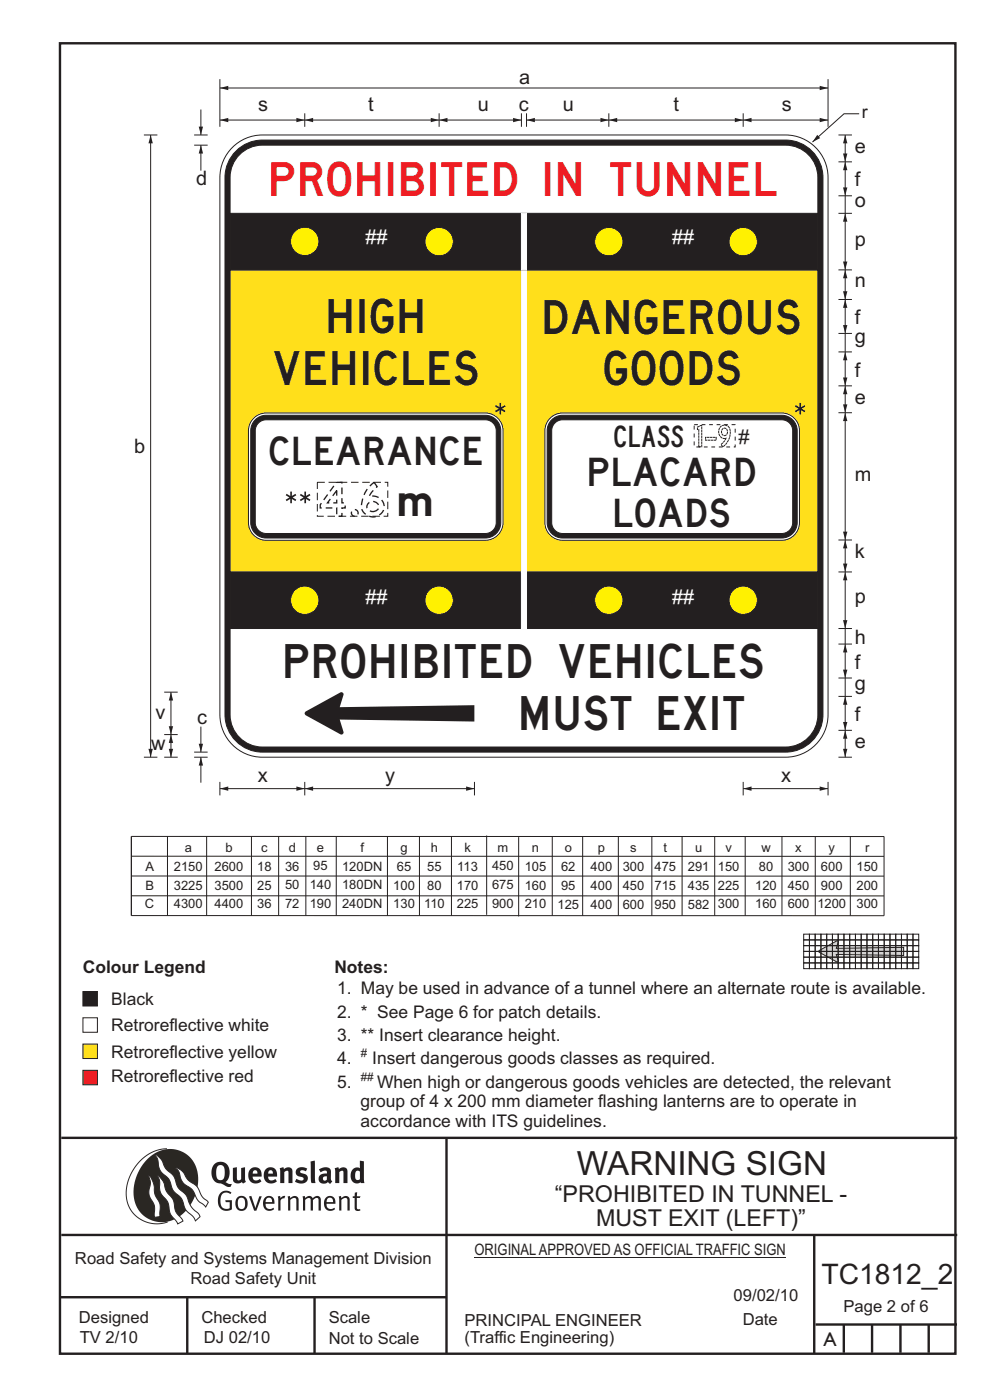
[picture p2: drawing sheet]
<svg xmlns="http://www.w3.org/2000/svg" width="210mm" height="297mm" viewBox="0 0 210 297" stroke-linecap="round" stroke-linejoin="round" font-family="sans-serif">
<g fill="none" stroke="#231f20" stroke-width=".51">
<path d="M12.7 9.2h190v278h-190zM13 241.4h190M94.7 241.4v45.8M12.7 275.2h82M13 262h190M39.7 275.2v12M66.7 275.2v12M172.7 262.2v25M173 281h30M179 281v6M185 281v6M191 281v6"/>
<path d="M197 281v6"/>
</g>
<g fill="none" stroke="#231f20" stroke-width=".21">
<path d="M35.5 177.4v16.9M43.8 177.4v16.9M53.3 177.4v16.9M59.1 177.4v16.9M64.9 177.4v16.9M71.3 177.4v16.9M82.2 177.4v16.9M89 177.4v16.9M95.8 177.4v16.9M103.2 177.3v16.8M110 177.6v16.8M117.1 177.4v16.9"/>
<path d="M123.6 177.4v16.9M131.2 177.4v16.9M138.3 177.4v16.9M144.7 177.4v16.9M151.6 177.4v16.9M158.1 177.4v16.9M165.9 177.4v16.9M172.9 177.4v16.9M180.4 177.4v16.9M187.5 177.4v16.9l-159.6-.1v-16.8l159.6 .1M27.9 190l159.6 .1M27.9 181.6l159.6 .1"/>
<path d="M27.9 185.8l159.6 .1"/>
</g>
<path d="M49.3 31.3a9 9 0 0 1 6.3-2.7h111a9 9 0 0 1 9 9v114a9 9 0 0 1-9 9h-111a9 9 0 0 1-9-9v-114a9 9 0 0 1 2.7-6.3z" fill-rule="evenodd" fill="#fff" stroke="#231f20" stroke-width=".21"/>
<path d="M50.1 32a7.9 7.9 0 0 1 5.5-2.3h111a7.9 7.9 0 0 1 8 7.9v114a7.9 7.9 0 0 1-8 8h-111a7.9 7.9 0 0 1-7.9-8v-114a7.9 7.9 0 0 1 2.4-5.6z" fill-rule="evenodd" fill="#231f20" stroke="#231f20" stroke-width=".21"/>
<path d="M50.5 33.2a6.8 6.8 0 0 1 5.1-2.4h111a6.9 6.9 0 0 1 6.9 6.8v114a6.9 6.9 0 0 1-6.9 6.9h-111a6.9 6.9 0 0 1-6.8-6.9v-114a6.8 6.8 0 0 1 1.7-4.4z" fill-rule="evenodd" fill="#fff" stroke="#231f20" stroke-width=".21"/>
<path d="M48.8 121.3h124.7v12h-124.7z" fill-rule="evenodd" fill="#231f20" stroke="#231f20" stroke-width=".21"/>
<path d="M48.8 57.3h61.8v64h-61.8z" fill-rule="evenodd" fill="#ffdf1b" stroke="#231f20" stroke-width=".21"/>
<path d="M148.6 110.3v3.9" fill="none" stroke="#231f20" stroke-width=".21"/>
<path d="M111.7 57.3h61.8v64h-61.8z" fill-rule="evenodd" fill="#ffdf1b" stroke="#231f20" stroke-width=".21"/>
<path d="M110.6 57.3h1.1v64h-1.1z" fill-rule="evenodd" fill="#fff" stroke="#fff" stroke-width=".21"/>
<path d="M48.8 45.3h124.7v12h-124.7z" fill-rule="evenodd" fill="#231f20" stroke="#231f20" stroke-width=".21"/>
<path d="M177.9 154.9h2.8M179.3 154.9v5.7M177.9 160.6h2.8" fill="none" stroke="#231f20" stroke-width=".21"/>
<g fill="#231f20">
<path d="M178.8 158.9h.9l-.4 1.7z"/>
<path d="M179.3 154.9l.4 1.8h-.9z"/>
</g>
<path d="M46.6 16.8v10.1M46.6 18.7h129" fill="none" stroke="#231f20" stroke-width=".21"/>
<g fill="#231f20">
<path d="M173.9 18.2l1.7 .5-1.7 .4z"/>
<path d="M46.6 18.7l1.8-.5v.9z"/>
</g>
<path d="M30.5 28.6h2.9M182.2 24.1h-3.2l-6.7 6" fill="none" stroke="#231f20" stroke-width=".21"/>
<path d="M173.4 28.6l.6 .7-1.7 .8z" fill="#231f20"/>
<path d="M32 28.6v132" fill="none" stroke="#231f20" stroke-width=".21"/>
<g fill="#231f20">
<path d="M31.5 158.9h.9l-.4 1.7z"/>
<path d="M32 28.6l.4 1.8h-.9z"/>
</g>
<path d="M175.6 16.8v10.1M179.3 147.7v7.2M30.5 160.6h2.9" fill="none" stroke="#231f20" stroke-width=".21"/>
<g fill="#231f20">
<path d="M178.8 153.2h.9l-.4 1.7z"/>
<path d="M179.3 147.7l.4 1.8h-.9z"/>
</g>
<path d="M179.3 136.6v7.2M177.9 147.7h2.8M177.9 143.8h2.8" fill="none" stroke="#231f20" stroke-width=".21"/>
<g fill="#231f20">
<path d="M178.8 142.1h.9l-.4 1.7z"/>
<path d="M179.3 136.6l.4 1.8h-.9z"/>
</g>
<path d="M179.3 114.6v6.7M177.9 136.6h2.8M177.9 133.3h2.8M177.9 121.3h2.8M179.3 143.8v3.9" fill="none" stroke="#231f20" stroke-width=".21"/>
<g fill="#231f20">
<path d="M178.8 119.6h.9l-.4 1.7z"/>
<path d="M179.3 114.6l.4 1.7h-.9z"/>
</g>
<path d="M179.3 87.6v27M177.9 114.6h2.8" fill="none" stroke="#231f20" stroke-width=".21"/>
<g fill="#231f20">
<path d="M178.8 112.8h.9l-.4 1.8z"/>
<path d="M179.3 87.6l.4 1.7h-.9z"/>
</g>
<path d="M177.9 87.6h2.8M179.3 81.9v5.7" fill="none" stroke="#231f20" stroke-width=".21"/>
<g fill="#231f20">
<path d="M178.8 85.8h.9l-.4 1.8z"/>
<path d="M179.3 81.9l.4 1.7h-.9z"/>
</g>
<path d="M179.3 74.7v7.2M177.9 81.9h2.8" fill="none" stroke="#231f20" stroke-width=".21"/>
<g fill="#231f20">
<path d="M178.8 80.1h.9l-.4 1.8z"/>
<path d="M179.3 74.7l.4 1.7h-.9z"/>
</g>
<path d="M177.9 74.7h2.8M177.9 70.7h2.8M179.3 63.5v11.2" fill="none" stroke="#231f20" stroke-width=".21"/>
<g fill="#231f20">
<path d="M178.8 69h.9l-.4 1.7z"/>
<path d="M179.3 63.5l.4 1.8h-.9z"/>
</g>
<path d="M179.3 57.3v6.3M177.9 63.5h2.8" fill="none" stroke="#231f20" stroke-width=".21"/>
<g fill="#231f20">
<path d="M178.8 61.8h.9l-.4 1.8z"/>
<path d="M179.3 57.3l.4 1.7h-.9z"/>
</g>
<path d="M179.3 34.3v11M177.9 57.3h2.8M177.9 45.3h2.8M177.9 41.5h2.8" fill="none" stroke="#231f20" stroke-width=".21"/>
<g fill="#231f20">
<path d="M178.8 39.8h.9l-.4 1.7z"/>
<path d="M179.3 34.3l.4 1.8h-.9z"/>
</g>
<path d="M177.9 34.3h2.8M179.3 28.6v5.7" fill="none" stroke="#231f20" stroke-width=".21"/>
<g fill="#231f20">
<path d="M178.8 32.6h.9l-.4 1.7z"/>
<path d="M179.3 28.6l.4 1.8h-.9z"/>
</g>
<path d="M157.6 25.5h18" fill="none" stroke="#231f20" stroke-width=".21"/>
<g fill="#231f20">
<path d="M157.6 25.5l1.8-.5v.9z"/>
<path d="M173.9 25l1.7 .5-1.7 .4z"/>
</g>
<path d="M177.9 28.6h2.8M41.2 159.6h2.8M42.6 160.6v5.4" fill="none" stroke="#231f20" stroke-width=".21"/>
<path d="M42.6 160.6l.5 1.8h-.9z" fill="#231f20"/>
<path d="M42.6 154.2v5.4M41.2 160.6h2.8" fill="none" stroke="#231f20" stroke-width=".21"/>
<path d="M42.2 157.8h.9l-.5 1.8z" fill="#231f20"/>
<path d="M41.2 28.6h2.8M42.6 30.8v5.4" fill="none" stroke="#231f20" stroke-width=".21"/>
<path d="M42.6 30.8l.5 1.8h-.9z" fill="#231f20"/>
<path d="M41.2 30.8h2.8M42.6 23.2v5.4" fill="none" stroke="#231f20" stroke-width=".21"/>
<path d="M42.2 26.9h.9l-.5 1.7z" fill="#231f20"/>
<path d="M53.8 88.7a3.7 3.7 0 0 1 2.7-1.1h46.5a3.8 3.8 0 0 1 3.7 3.8v19.5a3.8 3.8 0 0 1-3.7 3.7h-46.5a3.8 3.8 0 0 1-3.8-3.7v-19.5a3.7 3.7 0 0 1 1.1-2.7z" fill-rule="evenodd" fill="#fff" stroke="#231f20" stroke-width=".21"/>
<path d="M54.1 89.1a3.3 3.3 0 0 1 2.4-1h46.5a3.3 3.3 0 0 1 3.2 3.3v19.5a3.3 3.3 0 0 1-3.2 3.2h-46.5a3.3 3.3 0 0 1-3.3-3.2v-19.5a3.3 3.3 0 0 1 .9-2.3z" fill-rule="evenodd" fill="#231f20" stroke="#231f20" stroke-width=".21"/>
<path d="M54.7 89.9a2.31 2.31 0 0 1 1.8-.8h46.5a2.32 2.32 0 0 1 2.3 2.3v19.5a2.32 2.32 0 0 1-2.3 2.3h-46.5a2.32 2.32 0 0 1-2.4-2.3v-19.5l.1-.6z" fill-rule="evenodd" fill="#fff" stroke="#231f20" stroke-width=".21"/>
<path d="M67.3 102.3h15v7.2h-15z" fill="none" stroke="#231f20" stroke-width=".21" stroke-dasharray="1.6 .8" stroke-linecap="butt"/>
<g fill="#231f20">
<path d="M105.2 85.9l.8 .5v-.9h.3v.9l.8-.5 .1 .4-.7 .4 .7 .5-.1 .3-.8-.5v.9h-.3v-.9l-.8 .5-.2-.3 .8-.5-.8-.5z"/>
<path d="M168.8 85.9l.8 .5v-.9h.3v.9l.8-.5 .1 .4-.7 .4 .7 .5-.1 .3-.8-.5v.9h-.3v-.9l-.8 .5-.2-.3 .8-.5-.8-.5z"/>
<path d="M60.8 104.8l.8 .4v-.9h.3v.9l.8-.4 .1 .3-.7 .4 .7 .5-.1 .3-.8-.4v.9h-.3v-1l-.8 .5-.2-.3 .8-.5-.8-.4z"/>
<path d="M63.8 104.8l.8 .4v-.9h.3v.9l.8-.4 .1 .3-.7 .4 .7 .5-.1 .3-.8-.4v.9h-.3v-1l-.8 .5-.2-.3 .8-.5-.8-.4z"/>
</g>
<path d="M116.7 88.7a3.7 3.7 0 0 1 2.6-1.1h46.5a3.8 3.8 0 0 1 3.8 3.8v19.5a3.8 3.8 0 0 1-3.8 3.7h-46.5a3.8 3.8 0 0 1-3.7-3.7v-19.5a3.7 3.7 0 0 1 1.1-2.7z" fill-rule="evenodd" fill="#fff" stroke="#231f20" stroke-width=".21"/>
<path d="M117 89.1a3.3 3.3 0 0 1 2.3-1h46.5a3.3 3.3 0 0 1 3.3 3.3v19.5a3.3 3.3 0 0 1-3.3 3.2h-46.5a3.3 3.3 0 0 1-3.2-3.2v-19.5a3.3 3.3 0 0 1 .9-2.3z" fill-rule="evenodd" fill="#231f20" stroke="#231f20" stroke-width=".21"/>
<path d="M117.5 89.9a2.31 2.31 0 0 1 1.8-.8h46.5a2.32 2.32 0 0 1 2.3 2.3v19.5a2.32 2.32 0 0 1-2.3 2.3h-46.5a2.32 2.32 0 0 1-2.3-2.3v-19.5l.1-.6z" fill-rule="evenodd" fill="#fff" stroke="#231f20" stroke-width=".21"/>
<path d="M147.2 90.1h8.7v4.7h-8.7z" fill="none" stroke="#231f20" stroke-width=".21" stroke-dasharray=".8 .8" stroke-linecap="butt"/>
<g fill="#fff101" stroke="#231f20" stroke-width=".21">
<circle cx="64.6" cy="51.2" r="3"/>
<circle cx="93.1" cy="51.3" r="3"/>
<circle cx="64.6" cy="127.3" r="3"/>
<circle cx="93.1" cy="127.3" r="3"/>
<circle cx="129.1" cy="51.3" r="3"/>
<circle cx="157.6" cy="51.3" r="3"/>
<circle cx="129.1" cy="127.3" r="3"/>
<circle cx="157.6" cy="127.3" r="3"/>
</g>
<g fill="#fff" stroke="#fff" stroke-width=".21">
<path d="M110.6 45.3h1.1v12h-1.1z" fill-rule="evenodd"/>
<path d="M110.6 121.3h1.1v12h-1.1z" fill-rule="evenodd"/>
</g>
<path d="M179.3 121.3v15.3" fill="none" stroke="#231f20" stroke-width=".21"/>
<g fill="#231f20">
<path d="M178.8 131.6h.9l-.4 1.7z"/>
<path d="M179.3 121.3l.4 1.8h-.9z"/>
</g>
<path d="M179.3 45.3v12" fill="none" stroke="#231f20" stroke-width=".21"/>
<g fill="#231f20">
<path d="M179.3 45.3l.4 1.7h-.9z"/>
<path d="M178.8 55.5h.9l-.4 1.8z"/>
</g>
<path d="M64.6 24v2.9M93.1 24v2.9M110.6 24v2.9M111.7 24v2.9M129.1 24v2.9M129.1 25.5h28.5M157.6 24v2.9" fill="none" stroke="#231f20" stroke-width=".21"/>
<g fill="#231f20">
<path d="M155.9 25l1.7 .5-1.7 .4z"/>
<path d="M129.1 25.5l1.8-.5v.9z"/>
</g>
<path d="M46.6 25.5h18" fill="none" stroke="#231f20" stroke-width=".21"/>
<g fill="#231f20">
<path d="M62.9 25l1.7 .5-1.7 .4z"/>
<path d="M46.6 25.5l1.8-.5v.9z"/>
</g>
<path d="M64.6 25.5h28.5" fill="none" stroke="#231f20" stroke-width=".21"/>
<g fill="#231f20">
<path d="M91.4 25l1.7 .5-1.7 .4z"/>
<path d="M64.6 25.5l1.8-.5v.9z"/>
</g>
<path d="M93.1 25.5h17.5" fill="none" stroke="#231f20" stroke-width=".21"/>
<g fill="#231f20">
<path d="M93.1 25.5l1.8-.5v.9z"/>
<path d="M108.8 25l1.8 .5-1.8 .4z"/>
</g>
<path d="M111.7 25.5h17.4" fill="none" stroke="#231f20" stroke-width=".21"/>
<g fill="#231f20">
<path d="M111.7 25.5l1.8-.5v.9z"/>
<path d="M127.4 25l1.7 .5-1.7 .4z"/>
<path d="M64.8 151l7.5-4.1a.46 .46 0 0 1 .6 .5l-.8 2.6 28.5-.4v3.5l-28.5-.4 .8 2.6a.46 .46 0 0 1-.2 .5 .46 .46 0 0 1-.6-.1l-7.2-3.9-.3-.5z" fill-rule="evenodd"/>
</g>
<path d="M34.8 155.8h2.9M36.3 155.8v4.8" fill="none" stroke="#231f20" stroke-width=".21"/>
<g fill="#231f20">
<path d="M35.8 158.9h.9l-.4 1.7z"/>
<path d="M36.3 155.8l.4 1.8h-.9z"/>
</g>
<path d="M34.8 160.6h2.9M46.6 167.3h18M46.6 165.9v2.8M64.6 165.9v2.8" fill="none" stroke="#231f20" stroke-width=".21"/>
<g fill="#231f20">
<path d="M62.9 166.8l1.7 .5-1.7 .5z"/>
<path d="M46.6 167.3l1.8-.5v1z"/>
</g>
<path d="M64.6 167.3h36" fill="none" stroke="#231f20" stroke-width=".21"/>
<g fill="#231f20">
<path d="M98.9 166.8l1.7 .5-1.7 .5z"/>
<path d="M64.6 167.3l1.8-.5v1z"/>
</g>
<path d="M100.6 165.9v2.8M157.6 167.3h18M157.6 165.9v2.8M175.6 165.9v2.8" fill="none" stroke="#231f20" stroke-width=".21"/>
<g fill="#231f20">
<path d="M173.9 166.8l1.7 .5-1.7 .5z"/>
<path d="M157.6 167.3l1.8-.5v1z"/>
</g>
<path d="M36.3 146.8v9" fill="none" stroke="#231f20" stroke-width=".21"/>
<g fill="#231f20">
<path d="M35.8 154.1h.9l-.4 1.7z"/>
<path d="M36.3 146.8l.4 1.8h-.9z"/>
</g>
<path d="M34.8 146.8h2.9" fill="none" stroke="#231f20" stroke-width=".21"/>
<path d="M17.6 215.9h3.1v3.1h-3.1z" fill-rule="evenodd" fill="#fff" stroke="#231f20" stroke-width=".21"/>
<path d="M17.6 227.1h3.1v3h-3.1z" fill-rule="evenodd" fill="#ee1d23" stroke="#231f20" stroke-width=".21"/>
<path d="M17.6 210.3h3.1v3.1h-3.1z" fill-rule="evenodd" fill="#231f20" stroke="#231f20" stroke-width=".21"/>
<path d="M17.6 221.5h3.1v3.1h-3.1z" fill-rule="evenodd" fill="#ffdf1b" stroke="#231f20" stroke-width=".21"/>
<path d="M173.7 201.7l3.9-2.1 .2 .2-.4 1.4 14.3-.2v1.7l-14.3-.2 .4 1.3-.2 .3-3.8-2.1z" fill-rule="evenodd" fill="#d1d2d4" stroke="#231f20" stroke-width=".21"/>
<g fill="none" stroke="#231f20" stroke-width=".21">
<path d="M170.5 198.2h1.2v1.2h-1.2zM170.5 199.4h1.2v1.2h-1.2zM171.7 198.2h1.2v1.2h-1.2zM171.7 199.4h1.2v1.2h-1.2zM172.9 198.2h1.2v1.2h-1.2zM172.9 199.4h1.2v1.2h-1.2zM174.1 198.2h1.3v1.2h-1.3zM174.1 199.4h1.3v1.2h-1.3zM175.4 198.2h1.2v1.2h-1.2zM175.4 199.4h1.2v1.2h-1.2zM176.6 198.2h1.2v1.2h-1.2zM176.6 199.4h1.2v1.2h-1.2z"/>
<path d="M177.8 198.2h1.2v1.2h-1.2zM177.8 199.4h1.2v1.2h-1.2zM179 198.2h1.2v1.2h-1.2zM179 199.4h1.2v1.2h-1.2zM180.2 198.2h1.3v1.2h-1.3zM180.2 199.4h1.3v1.2h-1.3zM181.5 198.2h1.2v1.2h-1.2zM181.5 199.4h1.2v1.2h-1.2zM182.7 198.2h1.2v1.2h-1.2zM182.7 199.4h1.2v1.2h-1.2zM183.9 198.2h1.2v1.2h-1.2zM183.9 199.4h1.2v1.2h-1.2z"/>
<path d="M185.1 198.2h1.2v1.2h-1.2zM185.1 199.4h1.2v1.2h-1.2zM186.3 198.2h1.3v1.2h-1.3zM186.3 199.4h1.3v1.2h-1.3zM187.6 198.2h1.2v1.2h-1.2zM187.6 199.4h1.2v1.2h-1.2zM188.8 198.2h1.2v1.2h-1.2zM188.8 199.4h1.2v1.2h-1.2zM190 198.2h1.2v1.2h-1.2zM190 199.4h1.2v1.2h-1.2zM191.2 198.2h1.2v1.2h-1.2zM191.2 199.4h1.2v1.2h-1.2z"/>
<path d="M192.4 198.2h1.3v1.2h-1.3zM192.4 199.4h1.3v1.2h-1.3zM193.7 198.2h1.2v1.2h-1.2zM193.7 199.4h1.2v1.2h-1.2zM170.5 200.6h1.2v1.2h-1.2zM170.5 201.8h1.2v1.3h-1.2zM170.5 203.1h1.2v1.2h-1.2zM170.5 204.3h1.2v1.2h-1.2zM171.7 200.6h1.2v1.2h-1.2zM171.7 201.8h1.2v1.3h-1.2zM171.7 203.1h1.2v1.2h-1.2zM171.7 204.3h1.2v1.2h-1.2z"/>
<path d="M172.9 200.6h1.2v1.2h-1.2zM172.9 201.8h1.2v1.3h-1.2zM172.9 203.1h1.2v1.2h-1.2zM172.9 204.3h1.2v1.2h-1.2zM174.1 200.6h1.3v1.2h-1.3zM174.1 201.8h1.3v1.3h-1.3zM174.1 203.1h1.3v1.2h-1.3zM174.1 204.3h1.3v1.2h-1.3zM175.4 200.6h1.2v1.2h-1.2zM175.4 201.8h1.2v1.3h-1.2zM175.4 203.1h1.2v1.2h-1.2zM175.4 204.3h1.2v1.2h-1.2z"/>
<path d="M176.6 200.6h1.2v1.2h-1.2zM176.6 201.8h1.2v1.3h-1.2zM176.6 203.1h1.2v1.2h-1.2zM176.6 204.3h1.2v1.2h-1.2zM177.8 200.6h1.2v1.2h-1.2zM177.8 201.8h1.2v1.3h-1.2zM177.8 203.1h1.2v1.2h-1.2zM177.8 204.3h1.2v1.2h-1.2zM179 200.6h1.2v1.2h-1.2zM179 201.8h1.2v1.3h-1.2zM179 203.1h1.2v1.2h-1.2zM179 204.3h1.2v1.2h-1.2z"/>
<path d="M180.2 200.6h1.3v1.2h-1.3zM180.2 201.8h1.3v1.3h-1.3zM180.2 203.1h1.3v1.2h-1.3zM180.2 204.3h1.3v1.2h-1.3zM181.5 200.6h1.2v1.2h-1.2zM181.5 201.8h1.2v1.3h-1.2zM181.5 203.1h1.2v1.2h-1.2zM181.5 204.3h1.2v1.2h-1.2zM182.7 200.6h1.2v1.2h-1.2zM182.7 201.8h1.2v1.3h-1.2zM182.7 203.1h1.2v1.2h-1.2zM182.7 204.3h1.2v1.2h-1.2z"/>
<path d="M183.9 200.6h1.2v1.2h-1.2zM183.9 201.8h1.2v1.3h-1.2zM183.9 203.1h1.2v1.2h-1.2zM183.9 204.3h1.2v1.2h-1.2zM185.1 200.6h1.2v1.2h-1.2zM185.1 201.8h1.2v1.3h-1.2zM185.1 203.1h1.2v1.2h-1.2zM185.1 204.3h1.2v1.2h-1.2zM186.3 200.6h1.3v1.2h-1.3zM186.3 201.8h1.3v1.3h-1.3zM186.3 203.1h1.3v1.2h-1.3zM186.3 204.3h1.3v1.2h-1.3z"/>
<path d="M187.6 200.6h1.2v1.2h-1.2zM187.6 201.8h1.2v1.3h-1.2zM187.6 203.1h1.2v1.2h-1.2zM187.6 204.3h1.2v1.2h-1.2zM188.8 200.6h1.2v1.2h-1.2zM188.8 201.8h1.2v1.3h-1.2zM188.8 203.1h1.2v1.2h-1.2zM188.8 204.3h1.2v1.2h-1.2zM190 200.6h1.2v1.2h-1.2zM190 201.8h1.2v1.3h-1.2zM190 203.1h1.2v1.2h-1.2zM190 204.3h1.2v1.2h-1.2z"/>
<path d="M191.2 200.6h1.2v1.2h-1.2zM191.2 201.8h1.2v1.3h-1.2zM191.2 203.1h1.2v1.2h-1.2zM191.2 204.3h1.2v1.2h-1.2zM192.4 200.6h1.3v1.2h-1.3zM192.4 201.8h1.3v1.3h-1.3zM192.4 203.1h1.3v1.2h-1.3zM192.4 204.3h1.3v1.2h-1.3zM193.7 200.6h1.2v1.2h-1.2zM193.7 201.8h1.2v1.3h-1.2zM193.7 203.1h1.2v1.2h-1.2zM193.7 204.3h1.2v1.2h-1.2z"/>
</g>
<path d="M35.4 243.7a9.5 9.5 0 0 0-8.6 10.4 6.5 6.5 0 0 0 8.8 5.1" fill="none" stroke="#2a2723" stroke-width=".21"/>
<path d="M31.3 245.9a6.1 6.1 0 0 1 7.3-1.6 6.1 6.1 0 0 1 3.4 6.6 8.8 8.8 0 0 1-7.2 8.4 6.1 6.1 0 0 1-6.4-7.5 10.5 10.5 0 0 1 2.9-5.9z" fill-rule="evenodd" fill="#2a2723"/>
<g fill="#fff" stroke="#2a2723" stroke-width=".21">
<path d="M31.6 249.3l.3 .3 .6 1.2 .4 2.6 1 2 .1 2.7-1.2 .1-.1-2.4-.9-1.8-.2-.7 .3-2.4z" fill-rule="evenodd"/>
<path d="M37.2 247.7l.5 .1 .9 .6 1.3 1.9 1.9 1.5 1.1 2.1 1.3 1.2-.6 1-1.6-1.5-1.2-2.2-2-1.5-.5-.9-.4-1.5z" fill-rule="evenodd"/>
<path d="M32.8 244.9l.4 .1 .9 .8 1 2.1 1.7 1.5 1 2.5 1.6 1.6 1.2 2.5 1.6 1.6 .2 .5-.9 .9-.5-.9-1.6-1.5-1-2.4-1.7-1.7-.9-2.4-1.8-1.7-.3-.9-.3-1.6z" fill-rule="evenodd"/>
<path d="M33.4 249.4l.5 .3 .7 .9 .7 2.1 1.5 1.9 .5 2.5 1.5 1.8v.1l-1.1 .6-1.6-2.1-.6-2.5-1.4-1.9-.3-1v-1.6z" fill-rule="evenodd"/>
</g>
<g fill="#231f20">
<path d="M46.8 253.1l.5-.4 .7-.1 .6 .1 .5 .3-.2 .3-.9-.3-.8 .2-.3 .7-.1 1.1 .1 .6 .3 .5 .5 .3h.6l.4-.1v-1.3h-.8l-.1-.4h1.4v2l-.7 .2-.8 .1-.6-.3-.5-.4-.3-.8-.1-1 .2-.7z" fill-rule="evenodd"/>
<path d="M50.7 254.3l.7-.2 .5 .5 .1 1.2-.2 .4-.3 .2h-.5l-.4-.3-.2-1.1zM50.4 254l-.5 1.1 .3 1.2 .7 .5 1-.1 .4-.4 .2-.5v-.8l-.2-.7-.3-.4-.5-.2h-.6z" fill-rule="evenodd"/>
<path d="M52.8 253.8l.5-.1 .9 2.6 .8-2.5h.5l-1.1 3h-.5z" fill-rule="evenodd"/>
<path d="M56.6 254.2l.4-.1 .4 .1 .2 .3 .1 .5h-1.4zM56.2 254l-.4 1v.7l.3 .6 .4 .4 .5 .2 1.1-.3 .1-.1-.2-.3-.6 .3-.7-.2-.3-.2-.1-.6v-.1h1.9l-.2-1.2-.8-.5-.5 .1z" fill-rule="evenodd"/>
<path d="M58.9 253.8l.5-.1 .1 .5 .4-.4 .6-.1-.2 .5-.4 .1-.4 .3v2.2h-.5z" fill-rule="evenodd"/>
<path d="M61 253.8l.5-.1a.24 .24 0 0 0 .1 .4 .24 .24 0 0 0 .3-.2l.8-.2 .6 .5v2.6h-.4l-.1-2.3-.1-.3-.3-.1-.8 .5v2.2h-.5z" fill-rule="evenodd"/>
<path d="M64.2 253.8l.4-.1a.23 .23 0 0 0 .2 .4 .23 .23 0 0 0 .3-.2l.5-.2 .6 .2a.23 .23 0 0 0 .2 .2 .23 .23 0 0 0 .2-.1l.8-.3 .6 .4 .1 2.7h-.5v-2.3l-.1-.3-.3-.1-.8 .5v2.2h-.5v-2.3l-.1-.3-.3-.1-.8 .4v2.3h-.4z" fill-rule="evenodd"/>
<path d="M69.5 254.2l.5-.1 .4 .1 .3 .8h-1.4zM69.2 254l-.5 1 .1 .7 .2 .6 .4 .4 .4 .2 1.1-.3 .2-.1-.2-.3-.6 .3-.7-.2-.3-.4v-.5h1.9l-.2-1.2-.4-.3-.5-.2-.5 .1z" fill-rule="evenodd"/>
<path d="M71.8 253.8l.5-.1a.24 .24 0 0 0 .1 .4 .24 .24 0 0 0 .4-.2l.7-.2 .6 .5 .1 2.6h-.5v-2.3l-.1-.3-.3-.1-.9 .5v2.2h-.4z" fill-rule="evenodd"/>
<path d="M75.3 253l.5-.1-.1 .9h.8l-.2 .3h-.6v2.2l.2 .2h.5v.3l-.2 .1-.6-.1-.4-.3v-2.4h-.4v-.3h.4z" fill-rule="evenodd"/>
<path d="M46.2 247.4l.4-.2h.4l.6 .6v1.8l-.2 .5-.3 .2h-.8l-.3-.6-.1-1.5zM45.5 246.9l-.4 .7-.2 .8v1l.3 .9 .7 .6 1 .2 1.6 .7 .4-.1 .3-.5h-.6l-.8-.4 .7-1 .2-1.5a1.91 1.91 0 0 0-1.1-1.7 1.91 1.91 0 0 0-2.1 .3z" fill-rule="evenodd"/>
<path d="M49.4 247.8l.8-.2 .1 2.5 .1 .2 .3 .1 .5-.3v-2.3l.8-.2v2.6l.2 .5-.7 .3a.39 .39 0 0 0-.7 0h-.8l-.5-.4z" fill-rule="evenodd"/>
<path d="M53.8 248.4l.3-.1h.3l.2 .7h-1zM53.1 248l-.3 .5-.1 .8v.7l.4 .6 .5 .4 .6 .1 .7-.1 .6-.4-.4-.5-.4 .3h-.5l-.4-.2-.2-.3v-.3h1.9l-.1-1-.3-.6-1-.4-.5 .1z" fill-rule="evenodd"/>
<path d="M57.1 248.4l.2-.1h.4l.2 .7h-1zM56.4 248l-.3 .6-.2 .8 .2 .7 .3 .5 .5 .4 .6 .1 .6-.1 .6-.4-.3-.5-.6 .3h-.5l-.4-.6v-.2h1.9l-.1-1-.3-.6-.5-.3-.5-.1-.5 .1z" fill-rule="evenodd"/>
<path d="M59.3 247.8l.8-.2 .1 .4 1-.4 .7 .3 .1 .5v2.6h-.8v-2.3l-.3-.3-.6 .3v2.3h-.9z" fill-rule="evenodd"/>
<path d="M63 248l.9-.4 1.3 .3-.3 .6-.9-.2-.3 .2 .1 .3 1 .3 .4 .4v.8l-.4 .6-1.1 .2-1.1-.4 .3-.6 1 .3h.3l.2-.3-.1-.3-1-.3-.4-.3-.2-.6z" fill-rule="evenodd"/>
<path d="M68.6 249.7l.7-.2v.7l-.3 .3-.3-.1-.2-.3zM67.7 248.1l.3 .6 .8-.4 .5 .2a.35 .35 0 0 1 0 .5 .35 .35 0 0 1-.5 0l-1 .4-.2 .9 .2 .4 .3 .3h1.1a.49 .49 0 0 1 .8 .2l.5-.6-.3-.4v-1.7l-.2-.5-.4-.3-.6-.1z" fill-rule="evenodd"/>
<path d="M71 247.8l.8-.2 .1 .4 1-.4 .6 .3 .2 .5v2.6h-.8v-2.3l-.3-.3-.6 .3v2.3h-.9z" fill-rule="evenodd"/>
<path d="M75.6 248.5l.3-.1 .4 .2v1.5l-.3 .2-.4-.1-.2-.3v-.9zM76.3 246.2v1.3a.19 .19 0 0 1 0 .3 .19 .19 0 0 1-.3-.1l-.8 .1-.6 .5-.2 .9 .1 1 .3 .5 .6 .3h.6l.5-.2v.2h.8l-.1-4.6z" fill-rule="evenodd"/>
<path d="M65.9 246.4l.9-.2 .1 4.8h-.8l-.1-.3z" fill-rule="evenodd"/>
</g>
<path d="M100.7 266.7h66" fill="none" stroke="#231f20" stroke-width=".21"/>
<text font-size="7.2" fill="#ee1d23" x="57.6" y="41.5">PROHIBITED IN TUNNEL</text>
<g font-size="7.2" fill="#231f20">
<text x="69.7" y="70.7">HIGH</text>
<text x="115.5" y="70.9">DANGEROUS</text>
<text x="58.1" y="81.7">VEHICLES</text>
<text x="128.2" y="81.7">GOODS</text>
<text x="67.9" y="109.5">4.6</text>
<text x="60.5" y="143.8">PROHIBITED VEHICLES</text>
<text x="110.6" y="154.9">MUST EXIT</text>
</g>
<text font-size="7.1" fill="#231f20" x="122.4" y="249.4">WARNING SIGN</text>
<g font-size="6" fill="#231f20">
<text x="57.2" y="98.7">CLEARANCE</text>
<text x="125" y="103.2">PLACARD</text>
<text x="130.5" y="111.8">LOADS</text>
<text x="174.2" y="272.3">TC1812_2</text>
</g>
<g font-size="4.9" fill="#231f20">
<text x="117.7" y="255.1">“PROHIBITED IN TUNNEL -</text>
<text x="126.4" y="260.2">MUST EXIT (LEFT)”</text>
</g>
<text font-size="4.8" fill="#231f20" x="84.7" y="109.5">m</text>
<g font-size="4.5" fill="#231f20">
<text x="130.3" y="94.8">CLASS</text>
<text x="147.9" y="94.8">1-9</text>
</g>
<g font-size="4.2" fill="#231f20">
<text x="110.1" y="17.8">a</text>
<text x="54.8" y="23.5">s</text>
<text x="78.1" y="23.5">t</text>
<text x="101.3" y="23.5">u</text>
<text x="110.1" y="23.5">c</text>
<text x="119.4" y="23.5">u</text>
<text x="142.9" y="23.5">t</text>
<text x="165.9" y="23.5">s</text>
<text x="181.3" y="32.4">e</text>
<text x="41.6" y="39.3">d</text>
<text x="181.3" y="39.6">f</text>
<text x="181.3" y="43.9">o</text>
<text x="181.3" y="52.2">p</text>
<text x="181.3" y="60.9">n</text>
<text x="181.3" y="68.8">f</text>
<text x="181.3" y="72.8">g</text>
<text x="181.3" y="79.9">f</text>
<text x="181.3" y="85.7">e</text>
<text x="156.7" y="94.1">#</text>
<text x="28.5" y="96.2">b</text>
<text x="181.3" y="102">m</text>
<text x="181.3" y="118.5">k</text>
<text x="181.3" y="127.9">p</text>
<text x="181.3" y="136.6">h</text>
<text x="181.3" y="141.9">f</text>
<text x="181.3" y="146.3">g</text>
<text x="33" y="152.5">v</text>
<text x="41.8" y="153.6">c</text>
<text x="181.3" y="153">f</text>
<text x="32.1" y="159.1">w</text>
<text x="181.3" y="158.7">e</text>
<text x="54.7" y="166">x</text>
<text x="81.7" y="166">y</text>
<text x="165.7" y="166">x</text>
<text x="174.7" y="285.6">A</text>
</g>
<g font-size="4.2" fill="#fff">
<text x="77.5" y="51.8">##</text>
<text x="142.6" y="51.8">##</text>
<text x="77.5" y="128.1">##</text>
<text x="142.6" y="128.1">##</text>
</g>
<text font-size="3.8" fill="#231f20" x="182.8" y="25">r</text>
<g font-size="3.7" fill="#231f20">
<text x="17.6" y="206.5">Colour Legend</text>
<text x="70.9" y="206.5">Notes:</text>
<text x="23.6" y="213.2">Black</text>
<text x="71.5" y="210.9">1. May be used in advance of a tunnel where an alternate route is available.</text>
<text x="71.5" y="215.9">2. * See Page 6 for patch details.</text>
<text x="23.6" y="218.8">Retroreflective white</text>
<text x="71.5" y="220.9">3. ** Insert clearance height.</text>
<text x="23.6" y="224.4">Retroreflective yellow</text>
<text x="71.5" y="225.8">4.</text>
<text x="78.9" y="225.8">Insert dangerous goods classes as required.</text>
<text x="23.6" y="229.6">Retroreflective red</text>
<text x="71.5" y="230.8">5.</text>
<text x="80" y="230.8">When high or dangerous goods vehicles are detected, the relevant</text>
<text x="76.5" y="234.9">group of 4 x 200 mm diameter flashing lanterns are to operate in</text>
<text x="76.5" y="239">accordance with ITS guidelines.</text>
</g>
<g font-size="3.5" fill="#231f20">
<text x="15.9" y="268.1">Road Safety and Systems Management Division</text>
<text x="40.4" y="272.5">Road Safety Unit</text>
<text x="16.7" y="280.6">Designed</text>
<text x="42.7" y="280.6">Checked</text>
<text x="69.7" y="280.6">Scale</text>
<text x="98.5" y="281.3">PRINCIPAL ENGINEER</text>
<text x="155.6" y="276.1">09/02/10</text>
<text x="157.6" y="281.2">Date</text>
<text x="178.9" y="278.2">Page 2 of 6</text>
<text x="16.9" y="284.8">TV 2/10</text>
<text x="43.2" y="284.8">DJ 02/10</text>
<text x="69.7" y="285.2">Not to Scale</text>
<text x="98.5" y="284.8">(Traffic Engineering)</text>
</g>
<text font-size="3.4" fill="#231f20" x="100.7" y="266.3">ORIGINALAPPROVED AS OFFICIAL TRAFFIC SIGN</text>
<g font-size="2.7" fill="#231f20">
<text x="30.8" y="184.7">A</text>
<text x="36.9" y="184.7">2150</text>
<text x="39.2" y="180.7">a</text>
<text x="45.5" y="184.7">2600</text>
<text x="47.8" y="180.7">b</text>
<text x="54.6" y="184.7">18</text>
<text x="55.4" y="180.7">c</text>
<text x="60.5" y="184.7">36</text>
<text x="61.2" y="180.7">d</text>
<text x="66.5" y="184.7">95</text>
<text x="67.2" y="180.7">e</text>
<text x="72.6" y="184.7">120DN</text>
<text x="76.5" y="180.7">f</text>
<text x="84.2" y="184.7">65</text>
<text x="85" y="180.7">g</text>
<text x="90.6" y="184.7">55</text>
<text x="91.4" y="180.7">h</text>
<text x="97" y="184.7">113</text>
<text x="98.5" y="180.7">k</text>
<text x="104.4" y="184.7">450</text>
<text x="105.5" y="180.7">m</text>
<text x="111.3" y="184.7">105</text>
<text x="112.8" y="180.7">n</text>
<text x="119" y="184.8">62</text>
<text x="119.8" y="180.8">o</text>
<text x="125.3" y="184.8">400</text>
<text x="126.8" y="180.8">p</text>
<text x="132.1" y="184.8">300</text>
<text x="133.7" y="180.8">s</text>
<text x="138.8" y="184.8">475</text>
<text x="140.7" y="180.8">t</text>
<text x="145.9" y="184.8">291</text>
<text x="147.4" y="180.8">u</text>
<text x="152.3" y="184.7">150</text>
<text x="153.9" y="180.7">v</text>
<text x="161" y="184.7">80</text>
<text x="161.5" y="180.7">w</text>
<text x="167.1" y="184.7">300</text>
<text x="168.7" y="180.7">x</text>
<text x="174.1" y="184.7">600</text>
<text x="175.8" y="180.7">y</text>
<text x="181.7" y="184.7">150</text>
<text x="183.5" y="180.7">r</text>
<text x="30.8" y="188.7">B</text>
<text x="36.9" y="188.7">3225</text>
<text x="45.5" y="188.7">3500</text>
<text x="54.6" y="188.7">25</text>
<text x="60.5" y="188.7">50</text>
<text x="65.7" y="188.7">140</text>
<text x="72.6" y="188.7">180DN</text>
<text x="83.4" y="188.7">100</text>
<text x="90.6" y="188.7">80</text>
<text x="96.9" y="188.7">170</text>
<text x="104.4" y="188.7">675</text>
<text x="111.3" y="188.7">160</text>
<text x="119" y="188.8">95</text>
<text x="125.3" y="188.8">400</text>
<text x="132.1" y="188.8">450</text>
<text x="138.8" y="188.8">715</text>
<text x="145.9" y="188.8">435</text>
<text x="152.3" y="188.7">225</text>
<text x="160.2" y="188.7">120</text>
<text x="167.1" y="188.7">450</text>
<text x="174.1" y="188.7">900</text>
<text x="181.7" y="188.7">200</text>
<text x="30.8" y="192.7">C</text>
<text x="36.9" y="192.7">4300</text>
<text x="45.5" y="192.7">4400</text>
<text x="54.6" y="192.7">36</text>
<text x="60.5" y="192.7">72</text>
<text x="65.7" y="192.7">190</text>
<text x="72.6" y="192.7">240DN</text>
<text x="83.4" y="192.7">130</text>
<text x="90" y="192.7">110</text>
<text x="96.9" y="192.7">225</text>
<text x="104.4" y="192.7">900</text>
<text x="111.3" y="192.7">210</text>
<text x="118.3" y="192.8">125</text>
<text x="125.3" y="192.8">400</text>
<text x="132.1" y="192.8">600</text>
<text x="138.8" y="192.8">950</text>
<text x="145.9" y="192.8">582</text>
<text x="152.3" y="192.7">300</text>
<text x="160.2" y="192.7">160</text>
<text x="167.1" y="192.7">600</text>
<text x="173.4" y="192.7">1200</text>
<text x="181.7" y="192.7">300</text>
</g>
<g font-size="2.5" fill="#231f20">
<text x="76.5" y="224.3">#</text>
<text x="76.5" y="229.3">##</text>
</g>
</svg>
